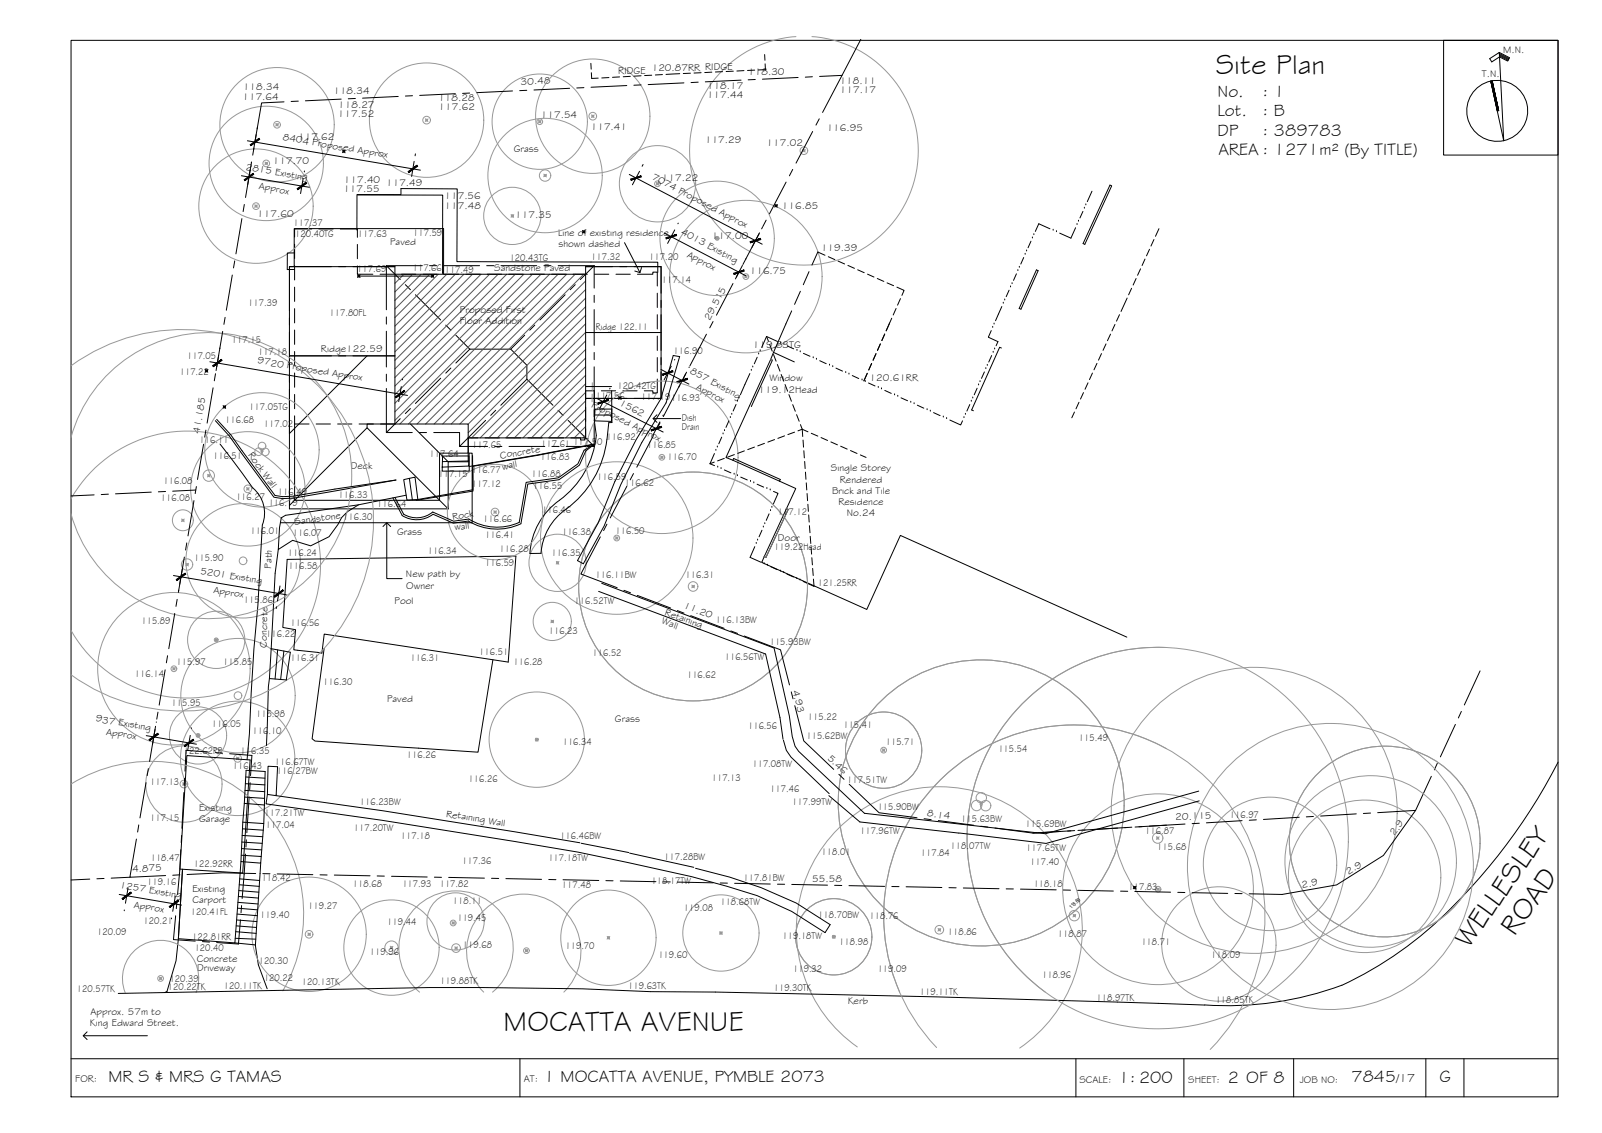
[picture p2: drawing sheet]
<svg xmlns="http://www.w3.org/2000/svg" width="420mm" height="297mm" viewBox="0 0 420 297" stroke-linecap="round" stroke-linejoin="round" font-family="sans-serif">
<!-- layer: ROOFPLAN EXIST. -->
<g fill="none" stroke="#000" stroke-width=".26">
<path d="M77.2 69.9v-10h39.1v12M86.9 69.9h-11v11.6M88.8 69.9h1.9M92.6 69.9h11M153.6 69.9h7.1M162.5 69.9h1.9M166.3 69.9h7.1v7M173.4 78.7v1.9M75.9 83.3v1.9M75.9 87.1v9.4M75.9 98.4v1.8M75.9 93.3h11"/>
<path d="M88.8 93.3h1.9M92.6 93.3h11M153.6 87.2h7.1M162.5 87.2h1.9M166.3 87.2h7.1M173.4 97.5v7h-7.1M173.4 82.5v9.4M173.4 93.7v1.9M75.9 102.1v11.6M153.6 104.5h7.1M162.5 104.5h1.9M54.6 197.2l-5.8-.5-.3 5.5"/>
<path d="M56.5 197.3l1.9 .2M60.2 197.6l5.9 .4-.4 5.3M47.6 219l-.1 1.9M48.2 207.8l-.5 9.4M48.4 204l-.1 1.9M65.3 209l-.6 9.3M65.6 205.2l-.1 1.9M46.4 236.4l-.2 1.8M47.4 222.8l-.8 11.7M63.4 237.4l-.2 1.9M64.4 223.9l-.9 11.7M64.6 220.2l-.1 1.9"/>
<path d="M46.1 240.1l-.6 6.2 5.7 .4M53.1 246.9l1.9 .1M63.1 241.2l-.6 6.3-5.7-.4"/>
</g>
<!-- layer: ROOFPLAN NEW -->
<g fill="none" stroke="#000" stroke-width=".26">
<path d="M101.3 69.7v11.5M101.3 69.7h9.5M101.3 69.7l3.7 3.6M103.6 71.9v-2h-27.7v43.8M106.3 74.6l1.3 1.4M109 77.3l6.6 6.6M112.7 69.7h1.8M116.4 69.7h9.4M127.6 69.7h1.9M131.4 69.7h9.4M142.6 69.7h1.9M146.4 69.7h9.4"/>
<path d="M148.2 77.3l-6.6 6.6M150.9 74.6l-1.4 1.4M153.6 71.9v-2h19.8v34.6h-19.8M155.8 69.7v5.8M155.8 77.4v1.9M155.8 69.7l-3.6 3.6M75.9 93.3h27.7M96.3 93.3l-20.4 20.4M101.3 83.1v1.9M101.3 86.8v9.4M101.3 98.1v1.9M115.6 99.2l-6.6 6.6"/>
<path d="M116.9 85.2l1.3 1.4M118.2 96.5l-1.3 1.3M119.6 87.9l3.6 3.6M123.2 91.5l-3.6 3.7M133.9 91.5l4.3 4.3v3.6M137.6 87.9l-3.7 3.6h-10.7M138.2 99.4l6.8 6.8M138.2 99.4l-6.9 6.8M140.3 85.2l-1.4 1.4M153.6 87.2h19.8M155.8 81.2v9.3M155.8 92.4v1.9"/>
<path d="M155.8 96.2v9.4M75.9 113.7v19.7h41.6M101.3 101.8v11.6h6.8M103.6 111.2h-7.3v1M105 109.8l-3.7 3.6M107.6 107.1l-1.3 1.3M107.6 111.2l9.9 9.9M110 113.4h1.9M113.8 113.4h6.7v3.6h7.4M122.8 114.8v6.3h-5.3M127.4 110.2l-6.9 6.8M129.7 117h1.9"/>
<path d="M130 107.6l-1.3 1.3M133.5 117h9.4M144.7 117h1.9M146.4 107.6l1.3 1.3M148.5 117h7.3M149 110.2l6.8 6.8M155.8 107.4v1.9M155.8 111.2v5.8M75.9 132.5l20.4-20.3 21.2 21.2M117.5 121.1v12.3"/>
</g>
<!-- layer: NEWWORK -->
<path d="M103.6 71.9h50v42.9h-30.8v-3.6h-19.2zM77.3 111.2v20h38v-12.4h7.5v-4" fill="none" stroke="#000" stroke-width=".26"/>
<!-- layer: EXISTING -->
<g fill="none" stroke="#000" stroke-width=".26">
<path d="M93.7 51.1l22.4 .1v20.5M77.3 64v3.8M77.3 69.7v3.7M77.3 75.3v3.7M77.3 66.3h-1.9l-.1 4.4 2-.1M81.8 60h-4.5v2.2M83.6 60h3.8M89.2 60h4.5v2.2M93.6 60.3v-9.3h11.6v-1.6l14.7 .1-.1 19.1 52.7 .1v2.7M93.7 69.7v2.2h4.1M93.7 64.1v3.7M99.7 71.9h3.7"/>
<path d="M105.3 71.9h3.8M110.9 71.9h3.8M116.6 71.9h3.7M122.2 71.9h3.7M127.8 71.9h3.8M133.4 71.9h3.8M139.1 71.9h3.7M144.7 71.9h3.7M150.3 71.9h3.7M155.9 71.9h3.8M161.6 71.9h3.7M167.2 71.9h4v-.6h1.2v3.7"/>
<path d="M172.4 76.9v3.7M77.3 80.9v3.8M77.3 86.5v3.8M77.3 92.2v3.7M77.3 97.8v3.7M172.4 99.4v3.6h-1.2v-.5h-2.2M172.4 82.5v3.7M172.4 88.1v3.8M172.4 93.7v3.8M176.6 93.2l1.7 .3-3.6 12.1-6.4 10.4-5.5 11-4.3 10.9-5.5 9.9-1.5-.8 5.4-9.9 4.4-10.9 5.5-10.9 6.5-10.7zM56.8 110l3.7 4 11.6 15.9 2 .3 2.9-.1 10.8-1.9 16.1-2.4-26.9 4.8-2.9 .1-2.3-.3-11.7-16.1-3.6-4M57.7 116.4l8.6 11.5a8.6 8.6 0 0 1 2.5 9.7l-1.2 21.1-1 11.4-1.2 22.3-.6 6.8"/>
<path d="M77.3 103.4v3.8M77.3 109v2.2h3.8M82.9 111.2h3.8M88.5 111.2h3.8M94.2 111.2h3.7M99.8 111.2h3.8M122.8 114.8h2.5M123.9 119.4l.1 9-14.4 2.6M127.2 114.8h3.8M132.8 114.8h3.8M138.5 114.8h3.7M144.1 114.8h3.7"/>
<path d="M153.6 112.4v2.4h-.2v.6h-1.1v-.6h-2.6M153.6 104.9v-2.4h2.3v7.8a15.7 15.7 0 0 1-.8 9.5 24.4 24.4 0 0 1-9.4 12.1 18.3 18.3 0 0 0-6.7 13.2h2.9M153.6 106.8v3.7M155.8 116.4l-14.9 2.9-17.9 3M155.8 116.5l-2.6 1.5-1.6 3.6-5.2 3.7-8.4 1.2-1.8 10.5a14.1 14.1 0 0 1-13.3-.9l-3.9 .5-5.5-2.3M157.7 102.5h3.8M160.4 102.5l.1 8.3h-.8a30.4 30.4 0 0 1-4.4 15.3 31 31 0 0 1-8.7 8.9 15.4 15.4 0 0 0-4.7 10.1M163.4 102.5h3.7M103 130.5l2.5 4.7a7.1 7.1 0 0 0 8.1-.4l5.3 2.4 4-.6M103.6 130.4l2.3 4.4M106.5 129.8l-12.5 2.5-2.8 1.8-1.6 1.6-1 1.8-2.3 3.2-4.8 2.4-4.8-1.4-3.7 2.4 .3-5.8 .5-2.5 1.1-.7 19.1-2.8M109.2 131.2l14.9-2.5-.1-6.4 16.9-2.9 14.9-2.9-2.2 1.7-1.6 3.8-5.4 3.8-8.2 1.1-1.8 10.4"/>
<path d="M113.5 134.2a6.6 6.6 0 0 1-7.6 .6M122.8 136.6a14.5 14.5 0 0 0 13.8 .7M73 144.1l-.8 6.2-1.1 19.8M75.3 146.7l60-.9-2 27.8-48.3-7.4-.6 5-7.3-.8 .4-5.3-3.3-.6zM157 155l43.8 16.5 3.8 16.6 .8 5.7M157.8 152.9l45.2 17 4 17.8 .8 5.5M70.7 177.9l-.3 2.1-.5 15.5M71.1 170.1l-.4 7.8M71.1 170.1l5 .9-1 7.3-4.4-.4M72.8 170.4l-.7 7.6M74.5 170.7l-.9 7.4M85 170l-3.1 23.7 .7 .6 22.7 1.6 20.1 1.3 3.9-24.2"/>
<path d="M49 198.1l16.6 1.1-1.9 29.7-16.5-1zM205.5 194.1l.7 2.6 1.2 1.7M207.5 198.5l10 9.6M207.8 193.3l.7 2.3 1 1.4 17.2 16.2 47.5 5.4 40.2-11.2M408.7 199.8a146.8 146.8 0 0 1-38.3 47.3 99.1 99.1 0 0 1-18.5 11.2M63.5 219l5.4 .4M63.6 217.3l5.5 .3M64.1 210.6l5.2 .4-.1 4.9-5.5-.3M64.1 210.6l-.9 15.3 5.2 .4 .8-10.4M64.1 210.6l.4-8.7 5 .4-.2 8.7M64.2 209l5.2 .3M64.2 207.2l5.2 .4"/>
<path d="M64.4 205.5l5.1 .3M64.4 203.7l5.1 .3M70.1 208.3l30.4 4.3 51.6 8.4M72.4 208.6l.4-7.6-2.5-.1-.2 7.4-.3 2.4 30.3 4.3 34.8 5.6 16.7 2.8 13 2.7 16.7 3.7 9.4 2.6 7.9 2.4 9 4.1 8.8 5.6 1.3-2.1-8.9-5.7-9.2-4-8.2-2.8-9-2.3M217.4 208.6l8.1 6.9 48.9 5.6 40.1-11.1M47.9 227.9l-1.1 18.2M62.2 239.6l5.3 .5M62.3 238.1l5.3 .4M62.4 236.6l5.3 .4M62.5 235l5.3 .5M62.6 233.5l5.3 .4M62.7 232l5.3 .4"/>
<path d="M62.9 230.4l5.2 .4M63 228.8l-1.4 18.4M63.2 225.9l-.2 3M63.3 224.2l5.2 .4M63.4 222.5l5.3 .3M63.4 220.8l5.4 .3M68.4 226.3l-1.4 21.6M152.4 221.1l12.5 2.4M165.1 223.7l16.9 3.7M46.8 246.1l-.6 5.8-2.4 8-.6 .3M46.8 246.1l20.2 1.6 .8 5.3 2.3 6.2M61.7 246l5.4 .2"/>
<path d="M61.8 244.3l5.4 .4M61.9 242.7l5.4 .5M62 241.2l5.4 .4M351.9 258.3a86.9 86.9 0 0 1-35.9 5.2M31 260.4l81.7-1.5h13.8l26.3 .3 17.8 .8 17 .1 58.3 1.3 70.1 2.1"/>
</g>
<!-- layer: HATCH -->
<g fill="none" stroke="#545454" stroke-width=".26">
<path d="M103.7 71.9l-.1 .1M106 71.9l-2.4 2.4M108.2 71.9l-4.6 4.6M110.5 71.9l-6.9 6.9M112.7 71.9l-9.1 9.1M114.9 71.9l-11.3 11.4M117.2 71.9l-13.6 13.6M119.4 71.9l-15.8 15.8M121.7 71.9l-18.1 18.1M123.9 71.9l-20.3 20.3M126.2 71.9l-22.6 22.6M128.4 71.9l-24.8 24.8"/>
<path d="M130.6 71.9l-27 27.1M132.9 71.9l-29.3 29.3M135.2 71.9l-31.6 31.6M137.4 71.9l-33.8 33.8M139.6 71.9l-36 36.1M141.9 71.9l-38.3 38.3M144.1 71.9l-39.2 39.3M146.4 71.9l-39.3 39.3M148.6 71.9l-39.2 39.3M150.9 71.9l-39.3 39.3M153.1 71.9l-39.2 39.3M153.6 73.7l-37.5 37.5"/>
<path d="M153.6 75.9l-35.3 35.3M153.6 78.2l-33 33M153.6 80.4l-30.8 30.8M153.6 82.6l-30.8 30.8M153.6 84.9l-29.9 29.9M153.6 87.1l-27.7 27.7M153.6 89.4l-25.4 25.4M153.6 91.6l-23.2 23.2M153.6 93.9l-20.9 20.9M153.6 96.1l-18.7 18.7M153.6 98.4l-16.5 16.4M153.6 100.6l-14.2 14.2"/>
<path d="M153.6 102.9l-12 11.9M153.6 105.1l-9.7 9.7M153.6 107.4l-7.5 7.4M153.6 109.6l-5.2 5.2M153.6 111.8l-3 3M153.6 114.1l-.7 .7"/>
</g>
<!-- layer: BORDER -->
<g fill="none" stroke="#000" stroke-width=".26">
<path d="M18.6 10.6h390v277h-390zM378.6 10.6h30v30.1h-30zM393.2 13.8l2.7 1.3-.5 .9-2.1-1.1-2 1.3-.6-.8 2.5-1.6 1.2 23.1-3.4-15.6M393.2 14l2.6 1.4M393.2 14.3l2.5 1.3M393.3 14.6l2.2 1.2M391.4 21.2l1.7 7.8M18.6 277.6h390M136.4 277.6v10M282.2 277.6v10M310.5 277.6v10M339.3 277.6v10"/>
<path d="M374 277.6v10M383.9 277.6v10"/>
<circle cx="392.7" cy="29.1" r="8"/>
</g>
<!-- layer: BOUNDARY -->
<g fill="none" stroke="#000" stroke-width=".26">
<path d="M225.8 10.3l-5 9.5M66.6 38.8l-.3 1.9M74.5 26.7l-5.9 .3-1.7 10M78.2 26.5l-1.8 .1M89.5 26l-9.4 .4M93.2 25.8l-1.9 .1M104.4 25.3l-9.3 .4M108.2 25.1l-1.9 .1M119.4 24.6l-9.3 .4M123.2 24.4l-1.9 .1M134.4 23.8l-9.3 .5M138.2 23.7l-1.9 .1"/>
<path d="M149.4 23.1l-9.4 .5M153.1 23l-1.8 .1M164.4 22.4l-9.4 .5M168.1 22.3h-1.8M179.4 21.7l-9.4 .5M183.1 21.5l-1.9 .1M194.4 21l-9.4 .5M198.1 20.8l-1.9 .1M209.3 20.3l-9.3 .5M213.1 20.1l-1.9 .1M213.1 34.5l-4.3 8.3M214.9 31.2l-.9 1.6"/>
<path d="M215 20l5.8-.2-5.1 9.7M63.4 57.3l-1.5 9.3M64.1 53.6l-.3 1.9M66 42.5l-1.6 9.3M200.9 57.7l-.8 1.7M206.2 47.7l-4.4 8.4M207.9 44.4l-.9 1.7M60.9 72.1l-1.5 9.2M61.6 68.4l-.4 1.8M192.2 74.3l-4.3 8.3M194 71l-.9 1.7M199.2 61l-4.4 8.3"/>
<path d="M56.5 98l-.3 1.8M58.4 86.9l-1.6 9.2M59 83.2l-.3 1.8M180.1 97.6l-.9 1.6M185.3 87.6l-4.4 8.3M187 84.3l-.9 1.7M53.4 116.5l-1.6 9.2M54 112.8l-.3 1.8M55.9 101.7l-1.6 9.2M171.4 114.2l-4.4 8.3M173.1 110.9l-.9 1.6M178.3 100.9l-4.3 8.3"/>
<path d="M24.7 129.7l-6.1 .3M28.4 129.6l-1.8 .1M39.7 129l-9.4 .5M43.4 128.9h-1.9M50.9 131.2l-1.6 9.3M51.3 128.5l-6 .3M51.5 127.6l-.3 1.8M159.2 137.4l-.9 1.7M164.4 127.5l-4.4 8.3M166.1 124.2l-.8 1.6M46.5 157.1l-.3 1.9M48.4 146l-1.6 9.3"/>
<path d="M49 142.3l-.3 1.9M157.4 140.8l-5.1 9.7 9.6 3.6M163.6 154.8l1.8 .6M167.1 156.1l8.8 3.3M43.3 175.6l-1.6 9.3M43.9 171.9l-.3 1.9M45.8 160.8l-1.5 9.3M177.7 160.1l1.7 .7M181.2 161.4l8.7 3.3M191.7 165.4l1.7 .7M195.2 166.7l9.5 3.7 2.4 9.2M388.2 175.9l-4.1 8.9"/>
<path d="M40.8 190.4l-1.6 9.2M41.4 186.7l-.3 1.8M207.5 181.4l.5 1.8M208.5 185l2.3 9.2 7.9 7.5M381.7 189.9l-3.9 8.5M383.3 186.5l-.8 1.7M35.8 220l-1.7 10 9.3-.5M36.4 216.3l-.3 1.8M38.3 205.2l-1.6 9.2M38.9 201.5l-.3 1.8M220 203l1.4 1.3M222.7 205.6l7.9 7.5 9.9 1.3"/>
<path d="M242.4 214.6l1.8 .3M246.1 215.1l9.3 1.3M257.2 216.6l1.9 .2M260.9 217.1l10 1.3 9.9-.6M278.1 218l-7.2 .4M281.9 217.8l-1.9 .1M295.8 216.9l-13.1 .8M296.8 216.9l-1.8 .1M305.9 216.3l-8.2 .5M310.8 216l-9.4 .6M314.5 215.8l-1.8 .1M325.8 215.2l-9.4 .5"/>
<path d="M329.5 214.9l-1.9 .1M340.7 214.3l-9.3 .5M344.5 214.1l-1.9 .1M355.7 213.4l-9.3 .5M359.5 213.2l-1.9 .1M361.3 213.1l10-.6-8.5 11.8-12.3 7.7-14.2 2.5-8.7-.2M375.4 203.5l-4.1 9M377 200.1l-.8 1.7M23.5 230.5l-4.9 .2M27.3 230.3l-1.9 .1M34.1 230l-4.9 .2M47.2 229.4l-1.9 .1"/>
<path d="M67.1 229l-8.7-.2-9.3 .5M68.9 229l1.9 .1M72.7 229.1l9.3 .2M83.9 229.4h1.9M87.7 229.4l9.4 .2M98.9 229.7h1.9M102.7 229.7l9.3 .2M113.9 230h1.9M117.7 230l9.3 .2M128.9 230.3h1.9M132.7 230.3l9.3 .2M143.9 230.6h1.9"/>
<path d="M147.7 230.6l9.3 .2M158.9 230.9h1.9M162.7 231l9.3 .2M173.9 231.2h1.9M177.7 231.3l9.3 .2M188.9 231.5h1.9M192.7 231.6l9.3 .2M203.9 231.8h1.9M207.7 231.9l9.3 .2M218.9 232.1h1.9M222.7 232.2l9.3 .2M233.9 232.4h1.9"/>
<path d="M237.6 232.5l9.4 .2M248.9 232.7l1.9 .1M252.7 232.8l9.3 .2M263.9 233l1.9 .1M267.6 233.1l9.4 .2M278.9 233.3l1.9 .1M282.6 233.4l9.4 .2M293.9 233.6l1.9 .1M297.6 233.7l9.4 .2M308.9 233.9l1.9 .1M312.6 234l9.4 .2M323.9 234.2l1.9 .1"/>
</g>
<!-- layer: 0 -->
<path d="M163.8 63.6l4 7.9M168.3 70.1l-.5 1.4-1.3-.5M171.3 109.7h7.2M172.3 108.7l-1 1 1 1M100.4 138l1-1 1.1 1M101.4 137v14.7h4.1M21.8 271.5h16.9M22.8 270.5l-1 1 1 1" fill="none" stroke="#000" stroke-width=".26"/>
<!-- layer: DIMENSION -->
<g fill="none" stroke="#000" stroke-width=".26">
<path d="M64.9 36.9l45.4 7.7M67.2 35.3l-.7 3.9M67.5 33.3l-.1 .5M63.3 46.1l17.8 3M65.6 44.4l-.6 4M66 42.5l-.1 .2M79.5 46.8l-.7 4M79.8 44.8v.3M108.6 42.3l-.6 4M109 40.3l-.1 .5M165 45.7l34.9 18.3M167.7 44.9l-1.8 3.5"/>
<path d="M168.7 43.1l-.3 .5M177.9 58.5l-.1 .2M200 59.5l-.2 .5M174.3 61.1l21.3 11.2M177 60.3l-1.9 3.5M194.7 69.6l-1.8 3.5M195.7 67.8l-.1 .2M199.1 61.3l-1.9 3.5M55 94.8l51.9 8.9M57.3 93.2l-.6 3.9M57.7 91.2l-.1 .2M105.6 99.4v.2"/>
<path d="M173.3 96.9l7.4 3.8M176.1 96l-1.9 3.6M177 94.2l-.1 .2M179.8 98l-1.8 3.6M180.8 96.2l-.1 .2M105.2 101.4l-.6 3.9M156.4 104.4l17.5 8.9M159.1 103.5l-1.8 3.6M160 101.8l-.1 .2M173.1 110.6l-1.9 3.5M174 108.8l-.2 .2M45.5 150.9l29.6 5"/>
<path d="M46.9 154.7l-.1 .5M47.8 149.3l-.7 3.9M72.5 159.1l-.1 .4M73.4 153.6l-.6 4M38.4 192.9l13.1 2.2M40.7 191.2l-.7 4M41 189.3v.1M49.9 192.8l-.7 3.9M50.2 190.8v.2M31.3 234.5l16.3 2.8M32.6 238.6v.2M33.6 232.9l-.7 3.9"/>
<path d="M46 235l-.7 3.9M45 240.7v.2"/>
</g>
<!-- layer: 0 -->
<g fill="#000" stroke="#000" stroke-width=".26">
<path d="M65.8 38.2l2.3-1.7-.2-.2zM65.6 37.9l2.3-1.6-2.1 1.9z"/>
<path d="M64.1 47.1l.1 .2 2.2-1.8zM64.2 47.3l2.2-1.8 .1 .2z"/>
<path d="M78.1 49.7l2.3-1.6-.2-.3zM77.9 49.5l2.3-1.7-2.1 1.9z"/>
<path d="M107 45l.2 .2 2.2-1.9zM107.2 45.2l2.2-1.9 .1 .3z"/>
<path d="M165.5 47.2l2.7-.8-.1-.3zM165.4 46.9l2.7-.8-2.6 1.1z"/>
<path d="M174.7 62.6l2.7-.8-.1-.3zM174.6 62.3l2.7-.8-2.6 1.1z"/>
<path d="M192.4 71.6l.1 .3 2.6-1.1zM192.5 71.9l2.6-1.1 .1 .3z"/>
<path d="M196.7 63.4l.1 .2 2.6-1.1zM196.8 63.6l2.6-1.1 .1 .3z"/>
<path d="M55.9 96.1l2.3-1.6-.1-.3zM55.8 95.9l2.3-1.7-2.2 1.9z"/>
<path d="M173.8 98.4l2.7-.9-.1-.3zM173.7 98.1l2.7-.9-2.6 1.2z"/>
<path d="M103.7 104l.2 .3 2.1-1.9zM103.9 104.3l2.1-1.9 .2 .2z"/>
<path d="M156.8 105.6l.1 .3 2.6-1.2zM156.9 105.9l2.6-1.2 .1 .3z"/>
<path d="M170.8 113l2.7-.9-.1-.3zM170.8 112.7l2.6-.9-2.6 1.2z"/>
<path d="M177.5 100l.1 .3 2.6-1.1zM177.6 100.3l2.6-1.1 .1 .3z"/>
<path d="M46.4 152.2l2.3-1.7-.2-.2zM46.2 151.9l2.3-1.6-2.1 1.9z"/>
<path d="M71.9 156.3l.1 .2 2.2-1.8zM72 156.5l2.2-1.8 .1 .2z"/>
<path d="M39.3 194.2l2.3-1.7-.2-.2zM39.1 193.9l2.3-1.6-2.1 1.9z"/>
<path d="M48.3 195.5l.2 .2 2.1-1.9zM48.5 195.7l2.1-1.9 .2 .3z"/>
<path d="M32 235.5l.2 .3 2.1-1.9zM32.2 235.8l2.1-1.9 .2 .2z"/>
<path d="M44.6 237.9l2.3-1.6-.2-.3zM44.4 237.7l2.3-1.7-2.1 1.9z"/>
</g>
<!-- layer: BORDER -->
<g fill="#000" stroke="#000" stroke-width=".26">
<path d="M391 21.3l1.8 7.8zM391 21.3l.3-.1 1.5 7.9z"/>
<path d="M391.3 21.2l1.5 7.9 .3-.1zM391.3 21.2l1.8 7.8z"/>
</g>
<!-- layer: VEGSPREAD -->
<g fill="none" stroke="#989898" stroke-width=".26">
<path d="M208.8 9.6a30 30 0 0 0-23.9 44.8 30 30 0 0 0 50.8 2.1 30 30 0 0 0-20.2-46.6l-2.6-.3M72.3 32.4l.7 .7M73 32.4l-.7 .7M111.6 31.1l.6 .8M112.3 31.2l-.8 .6M141.2 31.5l.7 .8M141.9 31.6l-.7 .7M155.1 30.1l.7 .8M155.9 30.1l-.8 .7M210.5 39.1l.7 .8M211.2 39.2l-.7 .6M66.8 53.7l.7 .7"/>
<path d="M67.5 53.7l-.7 .7M69.5 42.5l.7 .7M70.2 42.5l-.7 .7M134 56.3l.7 .7M134.8 56.3l-.8 .7M142.6 45.6l.7 .8M143.3 45.7l-.7 .6M172.1 47.8l.7 .8M172.8 47.9l-.7 .6M187.8 62.1l.6 .8M188.5 62.2l-.8 .6M195.3 72.2l.7 .7"/>
<path d="M196 72.2l-.7 .7M18.6 95.9a50 50 0 0 1 79.4 40.5 50 50 0 0 1-79.4 40.5M18.6 114.7a37.5 37.5 0 0 1 57.7-20.7 37.5 37.5 0 0 1 0 61.4 37.5 37.5 0 0 1-57.7-20.7M68.4 117.6l.7 .7M69.1 117.6l-.7 .7M173.3 119.5l.6 .8M174 119.6l-.8 .6M18.6 130.8a35 35 0 0 1 52.9-9.6 35 35 0 0 1 0 53.7 35 35 0 0 1-52.9-9.6M47.6 136.1l.7 .7M48.3 136.1l-.7 .7M54.4 124.3l.7 .8M55.1 124.4l-.7 .6"/>
<path d="M64.7 127.8l.6 .7M65.4 127.8l-.8 .7M129.5 133.9l.7 .7M130.2 133.9l-.7 .7M48.7 147.7l.7 .7M49.5 147.7l-.8 .7M145.9 147.2l.7 .7M146.6 147.2l-.7 .7M161.4 140.7l.7 .7M162.1 140.7l-.7 .7M181.4 153.4l.7 .7M182.2 153.4l-.8 .7"/>
<path d="M45.3 175l.7 .7M46 175l-.7 .7M56.4 167.4l.7 .7M57.1 167.4l-.8 .7M144.5 162.6l.7 .7M145.2 162.6l-.7 .7M305.9 169.8a50 50 0 0 0-49.5 33.3 50 50 0 0 0 17.8 57M51.6 192.4l.7 .8M52.3 192.5l-.7 .7M62 198.5l.7 .7M62.7 198.5l-.7 .7M140.4 193.5l.7 .8"/>
<path d="M141.2 193.6l-.8 .7M231.4 196.3l.7 .8M232.1 196.3l-.7 .7M305.9 196.3a50 50 0 0 0-57.8 6.8 50 50 0 0 0-12.1 57M18.6 205.6a40 40 0 0 1 49 5.4 40 40 0 0 1 6.6 48.8M47.9 205.2l.7 .7M48.6 205.2l-.7 .7M257 210.2l.7 .7M257.7 210.2l-.7 .7M303.3 219.3l.7 .8M304 219.4l-.7 .7M281.4 239.7l.7 .7"/>
<path d="M282.1 239.7l-.7 .7M303.4 232.8l.7 .7M304.1 232.8l-.8 .7M41.8 256.2l.7 .7M42.5 256.2l-.7 .7M80.8 244.6l.6 .7M81.5 244.6l-.8 .7M102.3 248.1l.7 .7M103 248.1l-.7 .7M118.5 241.6l.7 .8M119.2 241.7l-.7 .6M119.3 248.2l.7 .8"/>
<path d="M120 248.2l-.7 .7M137.8 248.9l.6 .7M138.5 248.9l-.8 .7M159.2 245.5l.7 .7M159.9 245.5l-.7 .7M188.8 244.3l.6 .7M189.5 244.3l-.8 .7M218.3 245.3l.7 .7M219.1 245.3l-.8 .6M246 243.4l.7 .8M246.7 243.5l-.7 .6M32.8 260.2a10 10 0 0 1 9.3-13.7 10 10 0 0 1 9.3 13.7"/>
<path d="M110 260.1a15 15 0 0 1-1.3-21.8 15 15 0 0 1 21.8 0 15 15 0 0 1-1.3 21.8M126.9 260.1a15 15 0 0 1-.2-21.3 15 15 0 0 1 21.3 0 15 15 0 0 1-.1 21.3M224.9 274.5a37.5 37.5 0 0 1-6.4-55.8 37.5 37.5 0 0 1 56.1 .4 37.5 37.5 0 0 1-7.2 55.7M245.7 274.6a50 50 0 0 1 1.1-70.3 50 50 0 0 1 70.4 .5 50 50 0 0 1 .2 70.3"/>
<circle cx="72.7" cy="32.7" r="15"/>
<circle cx="72.7" cy="32.7" r=".88"/>
<circle cx="72.7" cy="32.7" r=".24"/>
<circle cx="111.9" cy="31.5" r="15"/>
<circle cx="111.9" cy="31.5" r="1.01"/>
<circle cx="111.9" cy="31.5" r=".24"/>
<circle cx="141.6" cy="31.9" r="12.5"/>
<circle cx="141.6" cy="31.9" r=".75"/>
<circle cx="141.6" cy="31.9" r=".24"/>
<circle cx="155.5" cy="30.5" r="15"/>
<circle cx="155.5" cy="30.5" r="1.01"/>
<circle cx="155.5" cy="30.5" r=".24"/>
<circle cx="210.8" cy="39.5" r="1.01"/>
<circle cx="210.8" cy="39.5" r=".24"/>
<circle cx="67.1" cy="54" r="15"/>
<circle cx="67.1" cy="54" r=".88"/>
<circle cx="67.1" cy="54" r=".24"/>
<circle cx="69.8" cy="42.8" r="15"/>
<circle cx="69.8" cy="42.8" r=".88"/>
<circle cx="69.8" cy="42.8" r=".24"/>
<circle cx="134.4" cy="56.6" r="7.5"/>
<circle cx="134.4" cy="56.6" r=".24"/>
<circle cx="143" cy="46" r="15"/>
<circle cx="143" cy="46" r="1.49"/>
<circle cx="143" cy="46" r=".24"/>
<circle cx="172.4" cy="48.2" r="10"/>
<circle cx="172.4" cy="48.2" r=".75"/>
<circle cx="172.4" cy="48.2" r=".24"/>
<circle cx="188.1" cy="62.5" r="15"/>
<circle cx="188.1" cy="62.5" r=".5"/>
<circle cx="188.1" cy="62.5" r=".24"/>
<circle cx="195.6" cy="72.5" r="20"/>
<circle cx="195.6" cy="72.5" r=".75"/>
<circle cx="195.6" cy="72.5" r=".24"/>
<circle cx="67.8" cy="118.4" r="1.01"/>
<circle cx="68.7" cy="117.9" r="15"/>
<circle cx="68.7" cy="117.9" r=".24"/>
<circle cx="68.7" cy="116.9" r="1.01"/>
<circle cx="69.6" cy="118.5" r="1.01"/>
<circle cx="173.6" cy="119.9" r="20"/>
<circle cx="173.6" cy="119.9" r=".75"/>
<circle cx="173.6" cy="119.9" r=".24"/>
<circle cx="48" cy="136.4" r="2.74"/>
<circle cx="48" cy="136.4" r=".24"/>
<circle cx="54.8" cy="124.7" r="1.49"/>
<circle cx="54.8" cy="124.7" r=".24"/>
<circle cx="65" cy="128.2" r="15"/>
<circle cx="65" cy="128.2" r="1.01"/>
<circle cx="65" cy="128.2" r=".24"/>
<circle cx="129.8" cy="134.2" r="12.5"/>
<circle cx="129.8" cy="134.2" r="1.01"/>
<circle cx="129.8" cy="134.2" r=".24"/>
<circle cx="49.1" cy="148" r="1.49"/>
<circle cx="49.1" cy="148" r=".24"/>
<circle cx="63.7" cy="147" r="15"/>
<circle cx="63.8" cy="147" r="1.01"/>
<circle cx="146.2" cy="147.6" r="7.5"/>
<circle cx="146.2" cy="147.6" r=".24"/>
<circle cx="161.7" cy="141.1" r="20"/>
<circle cx="161.8" cy="141.1" r=".75"/>
<circle cx="161.8" cy="141.1" r=".24"/>
<circle cx="181.8" cy="153.8" r="30"/>
<circle cx="181.8" cy="153.8" r="1.26"/>
<circle cx="181.8" cy="153.8" r=".24"/>
<circle cx="45.6" cy="175.3" r="20"/>
<circle cx="45.6" cy="175.3" r=".75"/>
<circle cx="45.6" cy="175.3" r=".24"/>
<circle cx="56.7" cy="167.7" r="7.5"/>
<circle cx="56.7" cy="167.7" r=".5"/>
<circle cx="56.7" cy="167.7" r=".24"/>
<circle cx="144.8" cy="162.9" r="5"/>
<circle cx="144.8" cy="162.9" r=".24"/>
<circle cx="51.9" cy="192.8" r="7.5"/>
<circle cx="51.9" cy="192.8" r=".5"/>
<circle cx="51.9" cy="192.8" r=".24"/>
<circle cx="62.3" cy="198.8" r="15"/>
<circle cx="62.3" cy="198.8" r="1.01"/>
<circle cx="62.3" cy="198.8" r=".24"/>
<circle cx="62.4" cy="182.4" r="15"/>
<circle cx="62.4" cy="182.4" r="1.01"/>
<circle cx="140.8" cy="193.9" r="12.5"/>
<circle cx="140.8" cy="193.9" r=".37"/>
<circle cx="140.8" cy="193.9" r=".24"/>
<circle cx="231.7" cy="196.7" r="10"/>
<circle cx="231.8" cy="196.7" r=".75"/>
<circle cx="231.8" cy="196.7" r=".24"/>
<circle cx="48.2" cy="205.6" r="10"/>
<circle cx="48.2" cy="205.6" r="1.01"/>
<circle cx="48.2" cy="205.6" r=".24"/>
<circle cx="256.1" cy="211.2" r="1.37"/>
<circle cx="257.3" cy="210.5" r="37.5"/>
<circle cx="257.3" cy="210.5" r=".24"/>
<circle cx="257.4" cy="209.2" r="1.37"/>
<circle cx="258.5" cy="211.2" r="1.37"/>
<circle cx="303.6" cy="219.7" r="50"/>
<circle cx="303.6" cy="219.7" r="1.37"/>
<circle cx="303.6" cy="219.7" r=".24"/>
<circle cx="328.9" cy="212.5" r="37.5"/>
<circle cx="303.7" cy="233.1" r="25"/>
<circle cx="303.7" cy="233.1" r=".75"/>
<circle cx="303.7" cy="233.1" r=".24"/>
<circle cx="333.1" cy="226.5" r="17.5"/>
<circle cx="348.9" cy="227.2" r="37.5"/>
<circle cx="357.9" cy="229.7" r="20"/>
<circle cx="359.5" cy="225.9" r="22.5"/>
<circle cx="363.2" cy="220.6" r="25"/>
<circle cx="42.1" cy="256.5" r=".75"/>
<circle cx="42.1" cy="256.5" r=".24"/>
<circle cx="81.1" cy="244.9" r="15"/>
<circle cx="81.1" cy="244.9" r="1.01"/>
<circle cx="81.1" cy="244.9" r=".24"/>
<circle cx="102.7" cy="248.4" r="12.5"/>
<circle cx="102.7" cy="248.4" r="1.75"/>
<circle cx="102.7" cy="248.4" r=".24"/>
<circle cx="118.8" cy="242" r=".75"/>
<circle cx="118.8" cy="242" r=".24"/>
<circle cx="119.5" cy="241.6" r="7.5"/>
<circle cx="119.6" cy="248.6" r="1.13"/>
<circle cx="119.6" cy="248.6" r=".24"/>
<circle cx="138.1" cy="249.2" r=".75"/>
<circle cx="138.1" cy="249.2" r=".24"/>
<circle cx="159.6" cy="245.9" r="12.5"/>
<circle cx="159.6" cy="245.9" r=".24"/>
<circle cx="189.1" cy="244.6" r="10"/>
<circle cx="189.1" cy="244.6" r=".24"/>
<circle cx="218.7" cy="245.6" r="10"/>
<circle cx="218.7" cy="245.6" r=".37"/>
<circle cx="218.7" cy="245.6" r=".24"/>
<circle cx="246.4" cy="243.8" r="1.13"/>
<circle cx="246.4" cy="243.8" r=".24"/>
<circle cx="281.8" cy="240.1" r="1.37"/>
<circle cx="281.8" cy="240.1" r=".24"/>
<circle cx="319.7" cy="247.5" r="15"/>
</g>
<!-- layer: 0.13 -->
<g fill="none" stroke="#000" stroke-width=".26">
<path d="M155 16.6l.1 1.5M155.1 19.1l.1 1.5 1.7-.1M168.1 19.9l-1.8 .1M170.9 19.7l-1.8 .1M173.7 19.6l-1.8 .1M178.3 19.3l-3.6 .2M181.1 19.2l-1.9 .1M183.9 19.1h-1.9M186.7 18.9l-1.9 .1M189.5 18.8l-1.9 .1M192.3 18.7h-1.9M195.1 18.5l-1.8 .1"/>
<path d="M197.9 18.4l-1.8 .1M200.5 14.3l.1 1.5M200.7 16.7l.1 1.6h-1.9M159.7 20.3l-1.9 .1M162.5 20.2l-1.9 .1M165.3 20l-1.8 .1M275.4 60l-3-1.3-.9 2M282.1 59.7l-1.2 2.7-3-1.3M282.5 58.9h.1M282.9 58h.1M284 55.4l-.8 1.7M284.4 54.6h.1"/>
<path d="M284.8 53.7h.1M286.4 50.1l-1.2 2.8M291.1 48.5l.5 .2-7.1 15.4-.4-.2zM304 60l-.9 1.9M209.9 76.4l-1.5 3.4M212.2 71.2l-1.5 3.4M216.4 66.9l-1.9-.8-1.6 3.4M217.2 67.3l1.8 .8M219.8 68.4l1.7 .8M222.4 69.6l1.7 .8M224.9 70.7l1.8 .8M227.5 71.9l1.7 .7"/>
<path d="M230.1 73l1.7 .8M232.6 74.2l1.8 .7M235.2 75.3l1.9 .8-.6 1.3M236.2 78.3l-.8 1.7M263.1 79.5h.1M263.5 78.6h.1M264.7 76.1l-.8 1.7M265 75.2h.1M265.4 74.4h.1M266.6 71.8l-.8 1.7M267 70.9h.1M267.3 70.1h.1"/>
<path d="M268.5 67.5l-.8 1.7M268.9 66.7h.1M269.2 65.8h.1M270.4 63.2l-.8 1.8M270.8 62.4h.1M271.2 61.5h.1M271.8 70.8l.5 .2-4.5 10.1-.5-.2zM276.2 60.4h.1M277.1 60.7h.1M295.6 78.1l-1.6 3.6M296.8 75.6l-.8 1.7M298 73l-.8 1.7"/>
<path d="M299.1 70.5l-.7 1.7M300.3 67.9l-.8 1.7M301.5 65.4l-.8 1.7M302.6 62.8l-.7 1.7M196.7 97.9l-2.5 5.6M197 97.1h.1M197.4 96.2h.1M198.6 93.7l-.8 1.7M199 92.8h.1M199.4 92h.1M201 88.2l-1.2 2.9M201 88.2l2.9 1.3"/>
<path d="M201 88.2l.5 1.2M201.9 90.3l.6 1.8M202.1 94.2l-11.7 25.7 1.8 .8M202.1 94.2l.5 .2-5.6 12.2M202.9 92.9l.6 1.8M202.9 92.4l5.4 2.5M202.9 92.4l-.8 1.8M203.9 95.6l.7 1.7M204.8 89.9h.1M204.9 98.2l.7 1.7M205.6 90.3h.1M206.5 90.7l1.7 .8"/>
<path d="M207.6 81.5l-4.7 10.9M209 91.9h.1M209.9 92.2h.1M210.7 92.6l1.7 .8M213.3 93.8h.1M214.1 94.2h.1M215 94.6l1.7 .7M217.6 95.7h.1M218.4 96.1h.1M219.3 96.5l1.7 .8M221.8 97.7h.1M222.7 98.1h.1"/>
<path d="M223.5 98.5l1.7 .7M226.1 99.6h.1M227.5 97.9l-.9 2M228.6 95.3l-.8 1.7M229.8 92.7l-.8 1.7M230.9 90.2l-.8 1.7M232 87.6l-.7 1.7M233.9 83.4l-1.5 3.3M235 80.9l-.7 1.7M258.2 97.5l-.8 1.7M258.6 96.6h.1M258.9 95.8h.1"/>
<path d="M260 86.7l-.8 1.7 2.5 1.2-.5 1M260.1 93.2l-.8 1.7M260.4 85.8h.1M260.5 92.4h.1M260.7 85h.1M260.9 91.5h.1M262.6 91.2l-.4-.1-7.4 16.4 .5 .2M262.7 80.4l-1.6 3.7M286.5 97.8l-.8 1.7M287.7 95.3l-.8 1.7M288.9 92.7l-.8 1.7M290.1 90.2l-.8 1.7"/>
<path d="M291.3 87.6l-.8 1.7M292.4 85.1l-.8 1.7M293.6 82.5l-.8 1.7M187.4 118.9l-1.2 2.7M187.8 118.1h.1M188.1 117.2h.1M189.3 114.6l-.8 1.7M189.6 113.8h.1M190 112.9h.1M191.2 110.3l-.8 1.7M191.5 109.5h.1M191.9 108.6h.1"/>
<path d="M192.6 119.2l-1.8 .6M193 106l-.7 1.8M193.4 105.2h.1M193.8 104.3h.1M195.2 118.2l-1.7 .7M197.9 117.2l-1.8 .7M200.5 116.2l-1.8 .7M203.1 115.2l-1.7 .7M205.8 114.3l-1.8 .6M205.9 100.8l.7 1.8M206.9 103.5l.7 1.7M207.9 106.1l.7 1.7"/>
<path d="M208.4 113.3l-1.8 .6M208.9 108.7l.7 1.7M209.9 111.3l.5 1.2M210.4 112.5l.1 1.9M210.4 112.5l1.5 .7M210.4 112.5l-1.1 .5M210.6 115.4l.1 1.8M210.8 118.2l.2 1.9M212.8 113.6l1.7 .7M215.3 114.7l1.8 .8M217.9 115.9l1.7 .7M220.5 117l1.7 .7"/>
<path d="M223.1 118.1l1.7 .8M225.6 119.3l1.5 .6M226.9 100h.1M227.8 100.4l1.7 .8M230.3 101.6h.1M231.2 102h.1M232.1 102.4l1.7 .7M234.6 103.5h.1M235.5 103.9h.1M236.3 104.3l1.7 .8M238.9 105.5h.1M239.7 105.8h.1"/>
<path d="M240.6 106.2l1.7 .8M243.1 107.4h.1M244 107.8h.1M244.8 108.2l1.8 .8M247.4 109.3h.1M248.3 109.7h.1M249.1 110.1l2.9 1.3 .4-1.1M252.8 109.5h.1M253.2 108.6h.1M254.3 106.1l-.7 1.7M254.7 105.2h.1M255.1 104.3h.1"/>
<path d="M256.3 101.8l-.8 1.7M256.7 100.9h.1M257 100.1h.1M281.8 108l-.7 1.5M283 105.5l-.8 1.7M284.2 102.9l-.8 1.7M285.4 100.4l-.8 1.7M186.2 121.6l1.2 .5M187.3 121.2l-1.1 .4M188.2 122.5h.1M189.1 122.8h.1M190 120.2l-1.8 .6"/>
<path d="M190 123.2l1.7 .8M192.2 120.7l12.2 5.4M192.2 120.7l.2-.5 12.2 5.5-.2 .4M192.5 124.3h.1M193.4 124.7h.1M194.3 125.1l1.7 .7M196.8 126.2h.1M197.7 126.6h.1M198.6 127l1.7 .7M199.8 139l-.7 1.7M200.2 138.2h.1M200.6 137.3h.1"/>
<path d="M201.1 128.1h.1M201.7 134.7l-.7 1.7M202 128.5h.1M202.1 133.9h.1M202.4 133h.1M202.9 128.8l1.2 .5-1.3 2.8M204.4 126.1l4.3 2-2.4 5.2M206.3 133.3l-5.9 12.6M206.3 133.3l.4 .3-5.8 12.5-.5-.2M211 121l.2 1.8M211.3 123.8l.1 1.9M211.5 126.6l.1 1.9"/>
<path d="M211.7 129.4l.1 1.9M211.9 132.2l.1 1.9M212.1 135l.1 1.9M212.3 137.8l.1 1.9M198 143.3l-1.3 2.8 2.9 1.3M198.3 142.5h.1M198.7 141.6h.1M199.8 147.3l.1 .2M199.9 147.5l27.4 12.3 8.8-19.4 59.4 26.6M200.4 147.8h.1M200.4 145.9l-.6 1.5M201.3 148.2h.1"/>
<path d="M202.1 148.6l1.7 .7M204.7 149.7h.1M205.5 150.1h.1M206.4 150.5l1.7 .8M209 151.7h.1M209.8 152.1h.1M212.5 140.6l.1 1.9M212.7 143.4l.2 1.9M212.9 146.2l.2 1.9M213.1 149l.2 1.9M213.3 151.8l.2 1.9-2.8-1.3"/>
</g>
<!-- layer: RWB06_PT_HEIGHT -->
<path d="M215.1 120.9v15.3l21.6-15.3zM215.1 136.2l21.6-15.3v15.3z" fill="#fff" stroke="#fff" stroke-width=".26"/>
<!-- layer: NS -->
<g fill="none" stroke="#000" stroke-width=".26">
<path d="M89.8 39.3l.7 .8M90.6 39.3l-.8 .7M203.2 53.6l.7 .7M203.9 53.6l-.7 .7M152.8 60.4l.6 .7M153.5 60.4l-.8 .7M53.8 96.9l.7 .7M54.6 96.9l-.8 .7M58.5 106.3l.7 .8M59.2 106.4l-.7 .6M162.2 104l.7 .7M162.9 104l-.7 .7"/>
<path d="M297.3 232.3l.6 .8M298 232.3l-.8 .7"/>
<circle cx="90.2" cy="39.7" r=".24"/>
<circle cx="203.5" cy="53.9" r=".24"/>
<circle cx="153.1" cy="60.8" r=".24"/>
<circle cx="54.2" cy="97.2" r=".24"/>
<circle cx="58.8" cy="106.7" r=".24"/>
<circle cx="162.6" cy="104.3" r=".24"/>
<circle cx="297.6" cy="232.7" r=".24"/>
</g>
<!-- layer: buil_roof_ridge -->
<path d="M155.3 103.3v2M155.3 100.3v2.1" fill="none" stroke="#0dd" stroke-width=".26"/>
<!-- layer: STEPS -->
<g fill="none" stroke="#000" stroke-width=".26">
<path d="M93.8 72l.6 .8M94.1 72.4h19.4M94.5 72l-.8 .7M113.1 72l.7 .7M113.8 72l-.7 .7M116.1 119.6l6.9-.1-.1 2.7-6.9 .3zM153.6 101.3h6.8M156 108.8l4.4 .1M156.1 107.3l4.4-.1-.1 3.3-4.5-.2zM105.9 125.7l2.9-.6 .8 5.9-2.9 .1zM107.4 125.4l.7 5.6M123 120.9l-7 .1"/>
<circle cx="94.1" cy="72.4" r=".24"/>
<circle cx="113.4" cy="72.4" r=".24"/>
</g>
<!-- layer: buil_window -->
<path d="M202.1 94.2l.5 .2M206.3 133.3l.4 .3-5.8 12.5-.5-.2" fill="none" stroke="#b800b8" stroke-width=".26"/>
<!-- layer: WORK BY OWNER -->
<path d="M116 122.5v1h7.1l-.1-4.7h.8v18.2h-50.3" fill="none" stroke="#000" stroke-width=".26"/>
<g font-size="7.5">
<text x="318.8" y="19.5">Site Plan</text>
<text x="397.2" y="245.8" transform="rotate(-54 397.2 245.8)">ROAD</text>
<text x="385.2" y="248.8" transform="rotate(-54 385.2 248.8)">WELLESLEY</text>
<text x="132.1" y="270.4">MOCATTA AVENUE</text>
</g>
<g font-size="4.5">
<text x="319.3" y="25.5">No.</text>
<text x="331.1" y="25.5">: 1</text>
<text x="319.3" y="30.5">Lot.</text>
<text x="319.3" y="35.5">DP</text>
<text x="331.1" y="30.5">: B</text>
<text x="331.1" y="35.5">: 389783</text>
<text x="319.5" y="40.5">AREA : 1271m² (By TITLE)</text>
<text x="28.4" y="283.6">MR S &amp; MRS G TAMAS</text>
<text x="142.6" y="283.6">1 MOCATTA AVENUE, PYMBLE 2073</text>
<text x="293.4" y="283.9">1: 200</text>
<text x="322" y="283.9">2 OF 8</text>
<text x="354.4" y="283.8">7845</text>
<text x="377.6" y="283.8">G</text>
</g>
<text font-size="3.2" x="366.2" y="283.8">/17</text>
<g font-size="2.6">
<text x="394.2" y="14">M.N.</text>
<text x="63.7" y="23.5">118.34</text>
<text x="136.6" y="22.3" transform="rotate(-3 136.6 22.3)">30.48</text>
<text x="162.2" y="19.5">RIDGE</text>
<text x="170.9" y="18.7">120.87RR RIDGE</text>
<text x="185.4" y="23.3">118.17</text>
<text x="196.2" y="19.6">118.30</text>
<text x="220.2" y="22">118.11</text>
<text x="388.6" y="20.1">T.N.</text>
<text x="63.6" y="26.3">117.64</text>
<text x="87.4" y="24.7">118.34</text>
<text x="88.7" y="28.3">118.27</text>
<text x="115" y="26.5">118.28</text>
<text x="115" y="28.8">117.62</text>
<text x="185.4" y="25.6">117.44</text>
<text x="220.3" y="24.4">117.17</text>
<text x="88.6" y="30.7">117.52</text>
<text x="141.8" y="30.9">117.54</text>
<text x="154.9" y="34.2">117.41</text>
<text x="216.8" y="34.2">116.95</text>
<text x="74.1" y="36.8" transform="rotate(10 74.1 36.8)">8404 Proposed Approx</text>
<text x="78.2" y="36.8">117.62</text>
<text x="134.8" y="39.9">Grass</text>
<text x="184.9" y="37.5">117.29</text>
<text x="201.1" y="38.3">117.02</text>
<text x="64.4" y="44.5" transform="rotate(10 64.4 44.5)">2815 Existing</text>
<text x="71.6" y="43.1">117.70</text>
<text x="170.8" y="46.9" transform="rotate(28 170.8 46.9)">7074 Proposed Approx</text>
<text x="173.6" y="47.6">117.22</text>
<text x="67.8" y="49.6" transform="rotate(10 67.8 49.6)">Approx</text>
<text x="90.1" y="50.4">117.55</text>
<text x="90.2" y="48">117.40</text>
<text x="101.3" y="48.7">117.49</text>
<text x="116.6" y="52.2">117.56</text>
<text x="67.5" y="56.8">117.60</text>
<text x="77" y="59.3">117.37</text>
<text x="116.6" y="54.8">117.48</text>
<text x="135.2" y="57.1">117.35</text>
<text x="205.1" y="54.7">116.85</text>
<text x="77.4" y="62.2">120.40TG</text>
<text x="93.9" y="62">117.63</text>
<text x="102.3" y="64.2">Paved</text>
<text x="108.4" y="61.9">117.59</text>
<text x="146.4" y="61.8">Line of existing residence</text>
<text x="146.5" y="64.7">shown dashed</text>
<text x="178.5" y="61.4" transform="rotate(28 178.5 61.4)">4013 Existing</text>
<text x="186.7" y="62.6">117.00</text>
<text x="215.3" y="65.9">119.39</text>
<text x="93.7" y="71.4">117.69</text>
<text x="108.3" y="71.1">117.66</text>
<text x="116.6" y="71.5">117.49</text>
<text x="129.6" y="71">Sandstone Paved</text>
<text x="133.7" y="68.3">120.43TG</text>
<text x="155.1" y="68.3">117.32</text>
<text x="170.3" y="68.2">117.20</text>
<text x="180.1" y="67.3" transform="rotate(28 180.1 67.3)">Approx</text>
<text x="196.6" y="71.9">116.75</text>
<text x="173.6" y="74.3">117.14</text>
<text x="65.1" y="80.2">117.39</text>
<text x="86.4" y="82.8">117.80FL</text>
<text x="120.6" y="82">Proposed First</text>
<text x="60.8" y="89.8">117.15</text>
<text x="120.6" y="84.9">Floor Addition</text>
<text x="156.3" y="86.6">Ridge 122.11</text>
<text x="186.1" y="84.2" transform="rotate(-62 186.1 84.2)">29.515</text>
<text x="49.1" y="94.2">117.05</text>
<text x="67.4" y="95.2" transform="rotate(10 67.4 95.2)">9720 Proposed Approx</text>
<text x="67.7" y="93">117.18</text>
<text x="84.2" y="92.2">Ridge122.59</text>
<text x="176.6" y="92.7">116.90</text>
<text x="197.4" y="91.3">119.83TG</text>
<text x="47.1" y="98.2">117.22</text>
<text x="180.8" y="97.8" transform="rotate(28 180.8 97.8)">857 Existing</text>
<text x="182.4" y="102" transform="rotate(28 182.4 102)">Approx</text>
<text x="201.8" y="100">Window</text>
<text x="228.1" y="100">120.61RR</text>
<text x="65.4" y="107.6">117.05TG</text>
<text x="154.9" y="106.7" transform="rotate(27 154.9 106.7)">Proposed Approx</text>
<text x="156.2" y="104.7">117.56</text>
<text x="162" y="102">120.42TG</text>
<text x="162.3" y="106.2" transform="rotate(27 162.3 106.2)">1562</text>
<text x="168.2" y="105">117.19116.93</text>
<text x="199" y="103.1">119.12Head</text>
<text x="52.3" y="113.7" transform="rotate(-80 52.3 113.7)">41.185</text>
<text x="59" y="110.9">116.68</text>
<text x="69.2" y="112.1">117.02</text>
<text x="178.8" y="110.5">Dish</text>
<text x="178.8" y="112.7">Drain</text>
<text x="52.3" y="116">116.11</text>
<text x="65" y="119.3" transform="rotate(54 65 119.3)">Rock Wall</text>
<text x="112.7" y="119.9">117.64</text>
<text x="123.9" y="117.6">117.65</text>
<text x="141.9" y="117.2">117.61</text>
<text x="150.4" y="116.6">117.50</text>
<text x="159.1" y="115.4">116.92</text>
<text x="169.7" y="117.5">116.85</text>
<text x="55.9" y="120.4">116.51</text>
<text x="92" y="123">Deck</text>
<text x="115" y="125">117.15</text>
<text x="123.7" y="124.1">116.77</text>
<text x="131.3" y="120.2" transform="rotate(-9 131.3 120.2)">Concrete</text>
<text x="131.7" y="123.1" transform="rotate(-9 131.7 123.1)">wall</text>
<text x="139.4" y="125.1">116.88</text>
<text x="141.8" y="120.6">116.83</text>
<text x="156.6" y="125.7">116.59</text>
<text x="175.1" y="120.5">116.70</text>
<text x="217.9" y="123.6">Single Storey</text>
<text x="42.2" y="131.4">116.08</text>
<text x="42.9" y="126.9">116.08</text>
<text x="61.9" y="131.1">116.27</text>
<text x="72.9" y="129.7">116.49</text>
<text x="88.8" y="130.7">116.33</text>
<text x="123.7" y="127.6">117.12</text>
<text x="139.9" y="128.2">116.55</text>
<text x="163.9" y="127.4">116.62</text>
<text x="218.2" y="129.4">Brick and Tile</text>
<text x="220.3" y="126.5">Rendered</text>
<text x="70.5" y="132.7">116.19</text>
<text x="77.4" y="137.6" transform="rotate(-8 77.4 137.6)">Sandstone</text>
<text x="90" y="136.4">116.30</text>
<text x="99" y="133">116.64</text>
<text x="118.8" y="136.2" transform="rotate(-8 118.8 136.2)">Rock</text>
<text x="126.7" y="136.9">116.66</text>
<text x="142.2" y="134.6">116.46</text>
<text x="204" y="135.1">117.12</text>
<text x="219.9" y="132.3">Residence</text>
<text x="222.1" y="135.2">No.24</text>
<text x="65.7" y="140">116.01</text>
<text x="76.8" y="140.6">116.07</text>
<text x="104.1" y="140.2">Grass</text>
<text x="119.3" y="139.1" transform="rotate(-8 119.3 139.1)">wall</text>
<text x="127.3" y="140.9">116.41</text>
<text x="147.4" y="140.4">116.38</text>
<text x="161.4" y="139.9">116.50</text>
<text x="204" y="141.7">Door</text>
<text x="51" y="147">115.90</text>
<text x="71.1" y="149.1" transform="rotate(-87 71.1 149.1)">Path</text>
<text x="75.5" y="145.8">116.24</text>
<text x="75.7" y="149.2">116.58</text>
<text x="112.2" y="145.2">116.34</text>
<text x="127.2" y="148.3">116.59</text>
<text x="131" y="144.8">116.28</text>
<text x="144.7" y="145.9">116.35</text>
<text x="203.1" y="144.3">119.22Head</text>
<text x="52.5" y="150.4" transform="rotate(10 52.5 150.4)">5201 Existing</text>
<text x="55.9" y="155.4" transform="rotate(10 55.9 155.4)">Approx</text>
<text x="106.5" y="151.4">New path by</text>
<text x="106.6" y="154.3">Owner</text>
<text x="156.2" y="151.5">116.11BW</text>
<text x="179.8" y="151.4">116.31</text>
<text x="214.5" y="153.6">121.25RR</text>
<text x="64" y="158.2">115.86</text>
<text x="103.4" y="158.4">Pool</text>
<text x="150.7" y="158.4">116.52TW</text>
<text x="174.2" y="161.1" transform="rotate(20 174.2 161.1)">Retaining</text>
<text x="179.2" y="159.4" transform="rotate(21 179.2 159.4)">11.20</text>
<text x="37.1" y="163.6">115.89</text>
<text x="69.8" y="167">116.22</text>
<text x="76.2" y="164.1">116.56</text>
<text x="143.9" y="166.2">116.23</text>
<text x="173.4" y="163.4" transform="rotate(20 173.4 163.4)">Wall</text>
<text x="187.8" y="163.3">116.13BW</text>
<text x="69.9" y="169.8" transform="rotate(-89 69.9 169.8)">Concrete</text>
<text x="76.2" y="173.2">116.31</text>
<text x="107.6" y="173.3">116.31</text>
<text x="125.7" y="171.7">116.51</text>
<text x="155.4" y="172">116.52</text>
<text x="190.1" y="173.1">116.56TW</text>
<text x="201.9" y="169.2">115.93BW</text>
<text x="35.4" y="177.6">116.14</text>
<text x="46.3" y="174.4">115.97</text>
<text x="58.6" y="174.4">115.85</text>
<text x="84.8" y="179.6">116.30</text>
<text x="134.7" y="174.3">116.28</text>
<text x="180.2" y="177.8">116.62</text>
<text x="45" y="185.2">115.95</text>
<text x="101.5" y="184.1">Paved</text>
<text x="207.9" y="181" transform="rotate(76 207.9 181)">4.93</text>
<text x="25" y="189.1" transform="rotate(10 25 189.1)">937 Existing</text>
<text x="55.6" y="190.6">116.05</text>
<text x="67.2" y="188">115.98</text>
<text x="161.3" y="189.3">Grass</text>
<text x="196.2" y="191.1">116.56</text>
<text x="211.9" y="188.8">115.22</text>
<text x="221.2" y="190.8">115.41</text>
<text x="27.8" y="192.6" transform="rotate(10 27.8 192.6)">Approx</text>
<text x="48.2" y="197.7">122.62RR</text>
<text x="63.1" y="197.8">116.35</text>
<text x="66.2" y="192.5">116.10</text>
<text x="147.6" y="195.4">116.34</text>
<text x="211.5" y="193.8">115.62BW</text>
<text x="232.3" y="195.3">115.71</text>
<text x="261.8" y="197.1">115.54</text>
<text x="283" y="194.4">115.49</text>
<text x="61.1" y="201.6">116.43</text>
<text x="72.1" y="200.5">116.67TW</text>
<text x="72.6" y="202.9">116.27BW</text>
<text x="106.7" y="198.6">116.26</text>
<text x="197.3" y="201">117.08TW</text>
<text x="216.9" y="199" transform="rotate(44 216.9 199)">5.46</text>
<text x="39.4" y="205.8">117.13</text>
<text x="122.9" y="204.9">116.26</text>
<text x="186.7" y="204.8">117.13</text>
<text x="202" y="207.6">117.46</text>
<text x="222.2" y="205.3">117.51TW</text>
<text x="39.4" y="215.3">117.15</text>
<text x="52.2" y="212.5">Existing</text>
<text x="52.2" y="215.4">Garage</text>
<text x="69.4" y="213.9">117.21TW</text>
<text x="94.4" y="211">116.23BW</text>
<text x="116.9" y="214.1" transform="rotate(10 116.9 214.1)">Retaining Wall</text>
<text x="207.8" y="211">117.99TW</text>
<text x="230.2" y="212.4">115.90BW</text>
<text x="243.1" y="214" transform="rotate(7 243.1 214)">8.14</text>
<text x="252.1" y="215.4">115.63BW</text>
<text x="308.3" y="215.1" transform="rotate(-3 308.3 215.1)">20.115</text>
<text x="322.5" y="214.3">116.97</text>
<text x="69.7" y="217">117.04</text>
<text x="92.8" y="217.8">117.20TW</text>
<text x="105.1" y="220">117.18</text>
<text x="146.9" y="219.9">116.46BW</text>
<text x="225.6" y="218.7">117.96TW</text>
<text x="269" y="216.9">115.69BW</text>
<text x="300.4" y="218.8">116.87</text>
<text x="365.7" y="219.3" transform="rotate(-55 365.7 219.3)">2.9</text>
<text x="39.5" y="225.8">118.47</text>
<text x="50.8" y="227.3">122.92RR</text>
<text x="121.2" y="226.6">117.36</text>
<text x="143.8" y="225.7">117.18TW</text>
<text x="174.2" y="225.5">117.28BW</text>
<text x="215.5" y="224.1">118.01</text>
<text x="241.5" y="224.4">117.84</text>
<text x="249.3" y="222.5">118.07TW</text>
<text x="269.1" y="223.2">117.65TW</text>
<text x="270.2" y="226.7">117.40</text>
<text x="303.5" y="222.8">115.68</text>
<text x="31.3" y="232.8" transform="rotate(10 31.3 232.8)">1257 Existing</text>
<text x="34.7" y="228.6" transform="rotate(-3 34.7 228.6)">4.875</text>
<text x="38.6" y="232.1">119.16</text>
<text x="50.4" y="233.9">Existing</text>
<text x="68.6" y="231">118.42</text>
<text x="92.5" y="232.6">118.68</text>
<text x="105.5" y="232.4">117.93</text>
<text x="115.3" y="232.5">117.82</text>
<text x="147.4" y="232.7">117.48</text>
<text x="170.9" y="231.7">118.17TW</text>
<text x="195" y="230.9">117.81BW</text>
<text x="213" y="231.2" transform="rotate(1 213 231.2)">55.58</text>
<text x="271.1" y="232.5">118.18</text>
<text x="296" y="233.4">117.83</text>
<text x="341.5" y="232.8" transform="rotate(-10 341.5 232.8)">2.9</text>
<text x="353.7" y="229.4" transform="rotate(-32 353.7 229.4)">2.9</text>
<text x="35" y="237.9" transform="rotate(10 35 237.9)">Approx</text>
<text x="50.1" y="239.8">120.41FL</text>
<text x="50.5" y="236.9">Carport</text>
<text x="80.9" y="238.4">119.27</text>
<text x="118.8" y="237.1">118.11</text>
<text x="179.4" y="238.9">119.08</text>
<text x="188.9" y="237.2">118.68TW</text>
<text x="25.5" y="245">120.09</text>
<text x="37.6" y="242.1">120.21</text>
<text x="68.2" y="240.6">119.40</text>
<text x="101.6" y="242.6">119.44</text>
<text x="120" y="241.6">119.45</text>
<text x="214.6" y="240.6">118.70BW</text>
<text x="228" y="241">118.76</text>
<text x="248.6" y="245.2">118.86</text>
<text x="277.5" y="245.6">118.87</text>
<text x="50.4" y="246.5">122.81RR</text>
<text x="51.1" y="249.2">120.40</text>
<text x="97" y="250.3">119.96</text>
<text x="121.4" y="248.4">119.68</text>
<text x="148.3" y="248.8">119.70</text>
<text x="172.7" y="251.1">119.60</text>
<text x="205.2" y="246.2">119.18TW</text>
<text x="220.1" y="247.7">118.98</text>
<text x="299.3" y="247.6">118.71</text>
<text x="317.7" y="251.1">118.09</text>
<text x="44.5" y="257.3">120.39</text>
<text x="51.7" y="252.2">Concrete</text>
<text x="51.7" y="254.6">Driveway</text>
<text x="67.9" y="252.8">120.30</text>
<text x="69.2" y="257.2">120.22</text>
<text x="115.5" y="258">119.88TK</text>
<text x="208" y="254.9">119.32</text>
<text x="230.2" y="254.7">119.09</text>
<text x="273.3" y="256.3">118.96</text>
<text x="20.2" y="260">120.57TK</text>
<text x="44" y="259.5">120.22TK</text>
<text x="58.7" y="259.2">120.11TK</text>
<text x="79.2" y="258.3">120.13TK</text>
<text x="164.7" y="259.3">119.63TK</text>
<text x="202.9" y="259.8">119.30TK</text>
<text x="222.4" y="263.1" transform="rotate(1 222.4 263.1)">Kerb</text>
<text x="241.3" y="260.9">119.11TK</text>
<text x="287.6" y="262.4">118.97TK</text>
<text x="318.8" y="262.9">118.85TK</text>
<text x="23.6" y="269.1">King Edward Street.</text>
<text x="23.7" y="266.2">Approx. 57m to</text>
<text x="19.8" y="283.8">FOR:</text>
<text x="137.4" y="283.6">AT:</text>
<text x="283.1" y="283.9">SCALE:</text>
<text x="311.6" y="283.9">SHEET:</text>
<text x="340.9" y="283.9">JOB NO:</text>
</g>
<text font-size="1.4" x="281" y="238.3" transform="rotate(-44 281 238.3)">118.69</text>
</svg>
